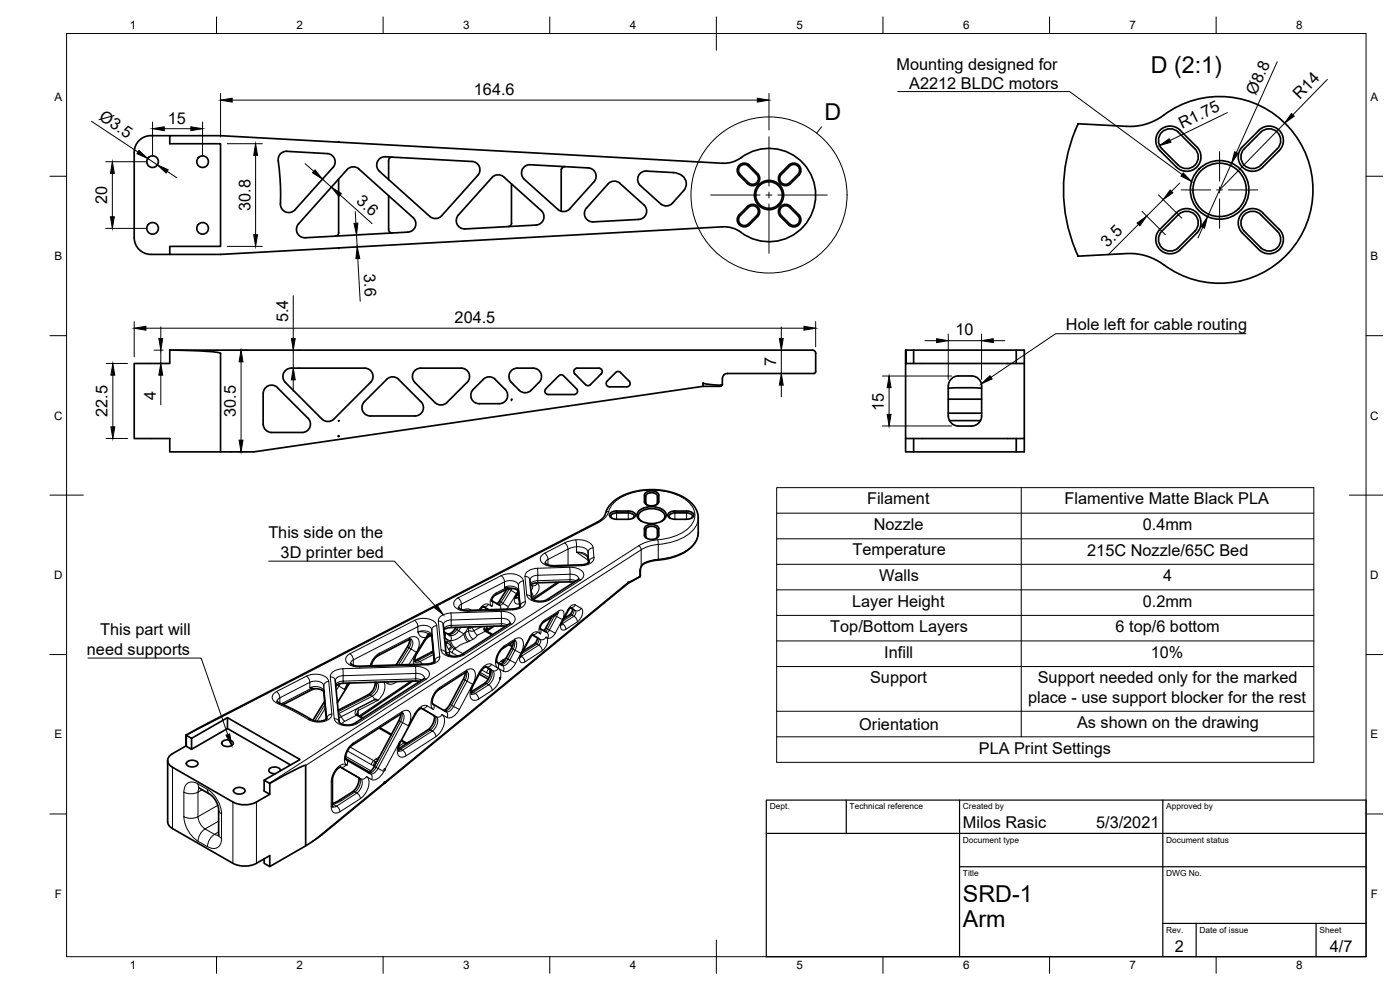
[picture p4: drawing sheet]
<svg xmlns="http://www.w3.org/2000/svg" width="420mm" height="297mm" viewBox="0 0 420 297" stroke-linecap="round" stroke-linejoin="round" font-family="sans-serif">
<!-- layer: Visible -->
<g fill="none" stroke="#000" stroke-width=".51">
<path d="M348.1 39.1a4.3 4.3 0 0 1 6.1 0l5 4.9a4.3 4.3 0 0 1 0 6.1 4.3 4.3 0 0 1-6.1 0l-5-4.9a4.3 4.3 0 0 1 0-6.1zM348.7 39.7a3.5 3.5 0 0 1 4.9 0l5 4.9a3.5 3.5 0 0 1 0 5 3.5 3.5 0 0 1-5 0l-4.9-5a3.5 3.5 0 0 1 0-4.9zM349.2 34.6a17 17 0 0 1-11.1 3.3l-14.5-.8-.7 1.6a46.8 46.8 0 0 0-.2 36.2M349.3 34.5a28 28 0 0 1 37.5 3.6 28 28 0 0 1 0 37.7 28 28 0 0 1-37.5 3.6M377.8 39.1a4.3 4.3 0 0 1 6.1 0 4.3 4.3 0 0 1 0 6.1l-4.9 4.9a4.3 4.3 0 0 1-6.1 0 4.3 4.3 0 0 1 0-6zM378.4 39.7a3.5 3.5 0 0 1 4.9 0 3.5 3.5 0 0 1 0 4.9l-4.9 5a3.5 3.5 0 0 1-5 0 3.5 3.5 0 0 1 0-5zM45.3 40.7h5.6M45.3 40.7a5 5 0 0 0-5 5v25.6a5 5 0 0 0 5 5M101.6 42.5h.1M101.6 53.7v16.1M107.7 50.7a2.51 2.51 0 0 0-3.5 .2l-14.6 16.3a2.5 2.5 0 0 0-.4 2.7 2.5 2.5 0 0 0 2.4 1.4l30.8-1.7a2.51 2.51 0 0 0 2.3-1.6 2.51 2.51 0 0 0-.7-2.7l-16.3-14.6M116.6 58.7v10.3l.3 .6 .8 .3"/>
<path d="M117.7 47.1l-.8 .3-.3 .6v5.9M151.2 53.1l11.2 10.1a2.51 2.51 0 0 1 .7 2.7 2.51 2.51 0 0 1-2.2 1.6l-21.3 1.2a2.51 2.51 0 0 1-2.4-1.4 2.51 2.51 0 0 1 .4-2.8M151.2 53.1a2.51 2.51 0 0 0-3.6 .2l-10 11.2M153.5 55.2v11.8M169.5 50l-.6 .2-.5 .7v12.5M176.5 50.4a2.5 2.5 0 0 1 2.2 1.5 2.5 2.5 0 0 1-.5 2.7l-7.2 8.1a2.52 2.52 0 0 1-3.6 .2l-10.1-9.1a2.51 2.51 0 0 1-.6-2.8 2.51 2.51 0 0 1 2.5-1.6l17.3 1M182.5 55.2l-6.5 7.2a2.51 2.51 0 0 0-.4 2.8 2.51 2.51 0 0 0 2.4 1.4l13.7-.8a2.51 2.51 0 0 0 2.2-1.6 2.51 2.51 0 0 0-.7-2.7M182.5 55.2a2.51 2.51 0 0 1 3.5-.2l7.2 6.5M222.4 47.3a14 14 0 0 1 18.9 2 14 14 0 0 1-.5 19 14 14 0 0 1-19 1l-2.7-1.1-2.2-.2-150.7 8.3h-20.9M222.4 47.3a8.5 8.5 0 0 1-5.5 1.7l-150.7-8.3h-15.3v2.4h15.3v30.8h-15.3v2.4M224.6 49.9l2.5 2.4M224.6 49.9a1.76 1.76 0 0 0-2.5 0 1.76 1.76 0 0 0 0 2.4l2.5 2.5a1.75 1.75 0 0 0 2.5 0 1.75 1.75 0 0 0 0-2.5"/>
<path d="M224.9 49.6l2.5 2.5M224.9 49.6a2.15 2.15 0 0 0-3 0 2.15 2.15 0 0 0-.1 3l2.5 2.5a2.15 2.15 0 0 0 3.1 0 2.15 2.15 0 0 0 0-3M236.7 49.6a2.15 2.15 0 0 1 3 0 2.15 2.15 0 0 1 0 3l-2.4 2.5a2.14 2.14 0 0 1-3.1 0 2.14 2.14 0 0 1 0-3zM237 49.9l-2.5 2.4M237 49.9a1.75 1.75 0 0 1 2.5 0 1.75 1.75 0 0 1 0 2.4l-2.5 2.5a1.75 1.75 0 0 1-2.5 0 1.75 1.75 0 0 1 0-2.5M84.2 61.2a2.5 2.5 0 0 0 1.5 2.4 2.5 2.5 0 0 0 2.8-.6l11.4-12.8a2.49 2.49 0 0 0 .5-2.6 2.49 2.49 0 0 0-2.2-1.5l-12.1-.7a2.51 2.51 0 0 0-2.6 2.8l.7 7.8v5.2M101.6 74.4h.1M101.6 69.8a1.01 1.01 0 0 1-.9 1M132.5 64.7a2.52 2.52 0 0 1-3.5 .2l-15.1-13.5a2.51 2.51 0 0 1-.7-2.8 2.51 2.51 0 0 1 2.5-1.6l26 1.5a2.49 2.49 0 0 1 2.2 1.5 2.49 2.49 0 0 1-.5 2.6l-10.9 12.2M153.5 67a1.01 1.01 0 0 1-.9 1M201.8 61a2.52 2.52 0 0 1-3.5 .2l-6.1-5.5a2.51 2.51 0 0 1-.6-2.8 2.51 2.51 0 0 1 2.4-1.6l8.1 .5a3.5 3.5 0 0 1 3.4 5l-3.7 4.2M221.9 64.4a2.15 2.15 0 0 0 0 3 2.15 2.15 0 0 0 3 0"/>
<path d="M222.1 64.7a1.75 1.75 0 0 0 0 2.5 1.75 1.75 0 0 0 2.5 0M224.3 62l-2.5 2.4M224.3 61.9a2.15 2.15 0 0 1 3.1 0 2.15 2.15 0 0 1 0 3.1M224.6 62.2l-2.5 2.5M224.6 62.2a1.75 1.75 0 0 1 2.5 0 1.75 1.75 0 0 1 0 2.5M227.1 64.7l-2.5 2.5M227.4 65l-2.5 2.5M234.5 64.7l2.5 2.5M237 62.2a1.75 1.75 0 0 0-2.5 0 1.75 1.75 0 0 0 0 2.5M237 62.2l2.5 2.5M237.3 62l2.4 2.4M237.3 61.9a2.15 2.15 0 0 0-3.1 0 2.15 2.15 0 0 0 0 3.1l2.5 2.5a2.16 2.16 0 0 0 3 0 2.16 2.16 0 0 0 0-3.1"/>
<path d="M239.5 64.7a1.75 1.75 0 0 1 0 2.5 1.75 1.75 0 0 1-2.5 0M322.7 74.9l.9 2 14.5-.8a17 17 0 0 1 11.1 3.3M348.7 69.4a3.5 3.5 0 0 0 0 4.9 3.5 3.5 0 0 0 4.9 0M353.1 63.8a4.3 4.3 0 0 1 6.1 0 4.3 4.3 0 0 1 0 6.1l-5 5a4.3 4.3 0 0 1-6.1 0 4.3 4.3 0 0 1 0-6.1zM353.6 64.4l-4.9 5M353.6 64.4a3.5 3.5 0 0 1 5 0 3.5 3.5 0 0 1 0 5M358.6 69.4l-5 4.9M372.9 63.8a4.3 4.3 0 0 1 6.1 0l4.9 5a4.3 4.3 0 0 1 0 6.1 4.3 4.3 0 0 1-6.1 0l-4.9-5a4.3 4.3 0 0 1 0-6.1zM373.4 69.4l5 4.9M378.4 64.4l4.9 5M378.4 64.4a3.5 3.5 0 0 0-5 0 3.5 3.5 0 0 0 0 5M383.3 69.4a3.5 3.5 0 0 1 0 4.9 3.5 3.5 0 0 1-4.9 0"/>
<path d="M50.9 105.1v4h-10.6v22.5h10.6v4h15.3M50.9 105.1h192.9M50.9 105l7.9 .2a22.6 22.6 0 0 1 7.4 .9v29.5h10l134.8-19.7M79.7 116.3a2.44 2.44 0 0 1 3.5 0l9.2 9.2a2.51 2.51 0 0 1 .6 2.7 2.51 2.51 0 0 1-2.3 1.6h-9.2a2.54 2.54 0 0 1-2.5-2.5v-9.2l.2-1zM85.6 111.2l.8-.6 1-.1h22a2.49 2.49 0 0 1 2.4 1.5 2.49 2.49 0 0 1-.6 2.7l-11 11a2.51 2.51 0 0 1-3.6 0l-11-11a2.51 2.51 0 0 1 0-3.5zM140.2 114.7l-6.1 6.1M140.2 114.7a2.51 2.51 0 0 0 .5-2.7 2.51 2.51 0 0 0-2.3-1.5h-12.1a2.51 2.51 0 0 0-2.3 1.5 2.51 2.51 0 0 0 .5 2.7l6.1 6.1a2.51 2.51 0 0 0 3.5 0M148.6 113.8l3 3a2.51 2.51 0 0 1 .6 2.8 2.51 2.51 0 0 1-2.4 1.5h-6M148.6 113.8a2.47 2.47 0 0 0-3.5 0l-3.1 3a2.51 2.51 0 0 0-.5 2.8 2.51 2.51 0 0 0 2.3 1.5M153.5 114.7l2.3 2.4a2.51 2.51 0 0 0 3.6 0l2.4-2.4a2.49 2.49 0 0 0 .5-2.7 2.49 2.49 0 0 0-2.3-1.5h-4.8a2.51 2.51 0 0 0-2.3 1.5 2.51 2.51 0 0 0 .6 2.7M153.6 119.8l-.1 .4M167.7 112.7a1 1 0 0 1 1.4 0l3.9 4a1.01 1.01 0 0 1 .3 1.1 1.01 1.01 0 0 1-1 .6h-7.8a1.01 1.01 0 0 1-.9-.6 1.01 1.01 0 0 1 .2-1.1z"/>
<path d="M175.8 115.4a1.01 1.01 0 0 0 1.4 0M179.7 110.5h-6.5a1.01 1.01 0 0 0-.9 .6 1.01 1.01 0 0 0 .2 1.1l3.2 3.2M179.7 110.5a1.01 1.01 0 0 1 1 .6 1.01 1.01 0 0 1-.3 1.1l-3.2 3.2M184.8 111.8l-2.6 2.5a1.01 1.01 0 0 0-.2 1.1 1.01 1.01 0 0 0 .9 .7h5.2a1.01 1.01 0 0 0 .9-.7 1.01 1.01 0 0 0-.2-1.1M184.8 111.7a1.01 1.01 0 0 1 1.4 0M186.2 111.8l2.6 2.5M216.2 115.6h.1M216.8 113.6v1.8l-.6 .2M216.8 115.3l-.2 .4-.4 .2h-5.2v-1a13.9 13.9 0 0 0 5.2 .7M217.3 112.5l-.5 1.1M218.3 112.1l-1.1 .4M218.3 112.1h.1"/>
<path d="M243.8 105a.97 .97 0 0 1 1 1.1v5.4a1.25 1.25 0 0 1-1.6 .6h-24.9M271.8 109.1h35.6v22.5h-35.6zM271.8 105.1v4M271.9 105.1h2.3v4M271.9 105.1v4M272 105h-.2M284.6 115.8v9a2.99 2.99 0 0 0 3 3h4M284.6 116.5h10M284.6 119.8h10M291.6 112.8h-4a2.99 2.99 0 0 0-3 3M291.6 112.8a2.99 2.99 0 0 1 3 3M294.6 115.8v9a2.99 2.99 0 0 1-3 3"/>
<path d="M305 105.1v4M307.4 105.1v4M307.4 105l-33.2 .1M101.6 130.9h.1M101.8 126.2l-.2 .2M109.4 120.5a2.51 2.51 0 0 0-.6 2.8 2.51 2.51 0 0 0 2.3 1.5h13.5a2.51 2.51 0 0 0 2.3-1.5 2.51 2.51 0 0 0-.5-2.8l-6.8-6.7a2.46 2.46 0 0 0-3.5 0l-6.8 6.7M271.8 131.6v4h2.4v-4M274.2 135.6h30.8M284.6 124h10M284.9 126.2h9.4M305 131.6v4h2.4v-4M185 153.3h3.6"/>
<path d="M185 155.8h3.6M185 153.3l-1 .2a1.07 1.07 0 0 0-1.1 1.1 1.07 1.07 0 0 0 1.1 1l1 .2M188.6 153.3l1 .2a1.07 1.07 0 0 1 1.1 1.1 1.07 1.07 0 0 1-1.1 1l-1 .2M189.9 155.5a.8 .8 0 0 0 .4-.9 .8 .8 0 0 0-.8-.6l-.9-.1-4.5 .1a.8 .8 0 0 0-.7 .6 .8 .8 0 0 0 .3 .9M191.9 153.1a6.3 6.3 0 0 1 7.7 .5 2.02 2.02 0 0 1-1.6 3.1 6.3 6.3 0 0 1-6.5-1.2 1.66 1.66 0 0 1 .4-2.4zM192.6 156.4a1.7 1.7 0 0 1-1-1.6 1.7 1.7 0 0 1 1.2-1.6 5.6 5.6 0 0 1 6.5 .9 1.6 1.6 0 0 1-.8 2.3M193.4 150.5v-2a2.48 2.48 0 0 1 3.7-.9l.6 .9v2M193.4 150.5a2.48 2.48 0 0 0 3.7 .9l.6-.9M193.7 158a2.94 2.94 0 0 1 3.9 .3l.1 2.3a2.48 2.48 0 0 1-3.7 .9l-.6-.9v-2zM196.9 151.5l.4-.6v-2.1a2.02 2.02 0 0 0-3.5 0v2.1l.4 .6M202.5 153.3h3.6M202.5 155.8h3.6"/>
<path d="M202.6 153.3l-1.1 .2a1.07 1.07 0 0 0-1.1 1.1 1.07 1.07 0 0 0 1.1 1l1.1 .2M206.1 153.9l-4.5 .1a.8 .8 0 0 0-.7 .6 .8 .8 0 0 0 .3 .9M206.1 153.3l1.1 .2a1.07 1.07 0 0 1 1 1.1 1.07 1.07 0 0 1-1 1l-1.1 .2M206.1 153.9l.9 .1a.8 .8 0 0 1 .8 .6 .8 .8 0 0 1-.4 .9M152.1 176.7l-2.3 3.9-.7 .5M155.6 177.3l-1.3-.7h-1.8l-4.1 2.1-.7 .8-.1 .8M155.6 177.3l.4 4.8M155.6 177.7l-.7 1.2-.1 .6M155.6 178l-.3 .2M159 174l.6 5.6M167.8 174.7l-7.8 5.2M172.3 174.7l-11.3 .2-1.8 .6"/>
<path d="M173.7 173.7l-9.8 6.4-1 .3h-1.4l-1.3-.3-.6-.5M176.3 167.2l.3 1.6M176.8 168.6l-.6 .5-1.3 .3-8.6 .3-1.6-.1-1.1-.7M192 173l-3.7 2.1-91.7 75.4-4.9 3.3v-24.1a40.8 40.8 0 0 0-9.1 4.4l-1.6 .9M192 173l.3-2.7 .8-1.1 2.3-.8 5.8-1 2.9-1 3.1-1.9 1.8-2.3 .5-2.1v-4.9l-.2-1.3-1.3-2.5-1.2-1.2-1.5-1-2.2-1-2.2-.7-4.7-.6-4.9 .4-4.5 1.4-1.9 1.1-1.5 1.4-1.3 1.7-.8 2-.6 .8-1.4 1-116.8 60.2-6.7 3.7M192 173h.1M192 173l-3.5 1.7-.1 .4M196.9 161.6l.4-.6v-2.1a2.02 2.02 0 0 0-3.5 0v2.1l.4 .6M122.9 191.9v.9l-.5 1-3.5 5.7M123.3 191.8l-.7 .2-9.5 4.9-1.1 1.4-.6 1.5M128.5 190.1l1.1 .6M129.6 190.7l-1.1 .4-1 1.1-2.7 4.3-.3 1.2 .2 .9"/>
<path d="M129.6 190.7l.7 7.9M130 195.2l-5.5 3M130.5 198.4l-.9 .6-1.2 .2-20.5 .7-1.6-.2-1.1-.7M133.2 189.6l1.8 1M136.8 188.2l-1.1 1.5-1.3 .6M141.1 188.1v.4M145.9 188.9l.2 .5M146.1 189.4l1.8 1M146.7 183l-1.6-1-1 1M147.6 180.2l2.2 1.3M148.2 187.9l-2.2 1.5M151.7 187.9l-1.2-.1-15.3 .5-2 .6"/>
<path d="M152.9 193.3l.9 .5M153.1 186.9l-14.6 9.5-2 .5-1.5-.1-1.1-.7-.9-8.7M154.1 192.5l-.4 1.6-1.9 3.6-.9 1.1-.8 .5M154.7 192.2l-3.8 2.3-1.3 1.7-.5 1.5v1l1.6 1M156.2 181.9l-.8 .5-1.4 .3-13.7 .4-1.8-.2-.9-.6M157.3 195.2l-.3 .1M159.8 190.5l1.7 1M159.9 190.4l-.7 .7-2.7 5-.2 1.2M161.3 191.4l-.2 .9-.6 .8-3.6 2.3M162.1 188.6l1.9 1.1M165.6 185.1l-1.9 3.6-.5 .5M167.4 183.9l-4.5 2.9-.6 .9-.2 1"/>
<path d="M171.2 182.3l.9 .6M171.3 182.3l-.7 .8-1.8 3.2-.2 1.2M171.9 182.7l-.7 1.6-2 1.3M68.3 215.3v3.3l-10.8 6.2M68.3 218.6l18.9 10.9M83.1 210.4l11 5.8 1.1 .2 1.4-.1 1-.3 .5-.4M85 211.4l9.1-4.7 2.1 .1 1 .7 .7 8.3M97.4 210.4l-3.5 5.7M104.9 204.9l-3.7 5.9M107.2 214.1l.1 .4 1.6 .9M112.4 209.9l1 .2M112.6 204.7l-.4 1.8-1.2 1.7-9.5 4.9"/>
<path d="M113.9 218.3l3.6 2.1M120.3 214.2l-.6 2-6.6 12.3M120.9 214l-15.3 9.7-1.4 1.8-.4 1.3v1.1l7.3 4.2M123.8 204.4l-15.7 10.6M126 204.4l-23.1 .6-1.3 .2-.8 .5M126.4 212.5l3.9 2.2v1.2l-.6 1.7-1.2 1.3-8.9 5.8M126.5 212.5l-.8 .4-.8 .9-4.7 8.9-.6 1.5 .1 1.1M127.4 203.5l-21 13.6-1.8 .4-1.9-.2-.9-.6-1.2-12.5M139.6 201.8l-.4 1.7-4.2 7.9-.8 1.1-1 .7M140.2 201.5l-8.6 5.5-1.3 1.5-.6 1.6 .1 1.1 4 2.3M143.8 202.2l2.7 1.6M145.8 200.1l1.5 .9v1l-.7 1.7-1.2 1.4-4 2.5"/>
<path d="M145.8 200l-.6 .4-.8 .8-2.4 4.4-.6 1.7 .1 1M150.1 203.4v.3v-.3M50.3 228.2v18.4l.3 .9 1.2 1.1 18.1 10.4a7.8 7.8 0 0 0 7.1 0l4-2.3v3.3l10.7-6.2M55.8 223.8l-4 2.3a2.16 2.16 0 0 0-1.5 2.1 2.16 2.16 0 0 0 1.5 2l18.1 10.4a7.8 7.8 0 0 0 7.1 0l4-2.3v-3.2M55.8 220.6l.1 3.3v-3.3M55.8 220.6h.1M55.9 220.6l1.6 .9M56.3 228.5a2.13 2.13 0 0 1 3.1 .6 2.02 2.02 0 0 1-3.5 0zM57.5 221.5v3.3l-1.6-.9M57.5 221.5l10.8-6.2 21.7 12.6-10.7 6.2 1.5 .9M59.6 236.4l3.8 2.2 1.2 1.3 .6 1.1 .4 1.9v7.9M66.9 222.4a2.13 2.13 0 0 1 3.1 .6 2.02 2.02 0 0 1-3.5 0z"/>
<path d="M70.4 236.7a2.13 2.13 0 0 1 3.2 .6 2.02 2.02 0 0 1-3.5 0zM79.3 234.1v3.2l1.7 1M80.8 235l.2 .1M84.1 231.3a1.95 1.95 0 0 0-2.9-.9 .88 .88 0 0 0-.5 1.1 .88 .88 0 0 0 1.1 .6h.8M102.2 230.2l5.4 3.1 .1 1.1-.5 1.6-1.1 1.3-4.6 3.1-1.7 .7M102.2 230.2l-.8 .4-.7 .8-.9 2.1 .1 8.6M103.7 227.6l7.1 4.1M112.6 229.4l-.8 1.4-1.3 1M115.4 234.7l.1 .1M115.4 230.9v.1M120.5 222.1l1.4 .8 .7-.2M79.3 257.7v1.3l1.7 1"/>
<circle cx="45.8" cy="48.5" r="1.75"/>
<circle cx="60.8" cy="48.5" r="1.75"/>
<circle cx="230.8" cy="58.5" r="4.4"/>
<circle cx="230.8" cy="58.5" r="4"/>
<circle cx="366" cy="57" r="8"/>
<circle cx="366" cy="57" r="8.8"/>
<circle cx="45.8" cy="68.5" r="1.75"/>
<circle cx="60.8" cy="68.5" r="1.75"/>
</g>
<g fill="#000" stroke="#000" stroke-width=".3">
<circle cx="101.6" cy="130.9" r=".24"/>
<circle cx="135" cy="190.6" r=".24"/>
<circle cx="145.9" cy="189.3" r=".24"/>
<circle cx="115.4" cy="230.9" r=".24"/>
<circle cx="115.5" cy="234.8" r=".24"/>
</g>
<!-- layer: Visible Narrow -->
<g fill="none" stroke="#000" stroke-width=".3">
<path d="M179.2 156.7l.4 .1M179.6 156.8l-123.7 63.8M182.7 153.5a9 9 0 0 1 6.4-5.4 19.8 19.8 0 0 1 17 2.1 5.1 5.1 0 0 1-.1 8.8l-1.9 1.2-2.4 1-4.3 .8M182.7 153.5l-.8 1.6-2.3 1.7M182.7 153.5l-.6 .1-.4 .5M185 153.3v2.5M188.6 153.3v2.5M193.4 148.5l.4 .4M193.4 150.5l.4 .4M193.4 158.6l.4 .3M197.7 148.5l-.4 .4M197.7 150.5l-.4 .4"/>
<path d="M197.7 158.6l-.4 .3M202.5 153.3v2.5M206.1 153.3v2.5M209.5 155.4a7.5 7.5 0 0 1-5 6.2l-3.9 1.3-3.1 .5M209.5 159.8a7.5 7.5 0 0 1-5 6.2l-3.9 1.3-3.1 .5M137.5 179.4a1.45 1.45 0 0 1 .9 1.2 1.45 1.45 0 0 1-.7 1.4l-.1 .3M137.5 179.4a1.81 1.81 0 0 0-1.4 1.9 1.81 1.81 0 0 0 1.6 1.6l2.7 .5M148.9 177.9l2.8-1.4-.3-.3v-1.6l-12.9 6.7v1.6M148.9 177.9a3.1 3.1 0 0 0-1.5 3.8l.2 .2 .3-.7-.3-1M148.9 177.9l-.3 .7M150.4 172.7l-12.9 6.7M150.4 172.7l.6 .6 .4 1.3a3 3 0 0 1 4.2 1"/>
<path d="M150.4 172.7a5.4 5.4 0 0 1 6.6 1.2l.1 .4M151.9 176.2h-.5a3 3 0 0 1 4.2 1M151.9 176.2l.4 .1M151.9 176.2l-.2 .3 .8 .1M152.3 176.3l.5 .2M152.3 176.3l-.7 .7M153 176.5l-.2 .3-.3-.2M153.4 177.1l-.6-.3-2.4 3.9 .5 .3M153.4 177.1l-2.5 3.9M153.4 177.1l1.6 1M153.6 176.5l-.2 .6M154.8 179.4l.4-.1 .7 .8"/>
<path d="M154.9 178.4l-2.3 3.6M154.9 178.3a1.78 1.78 0 0 0 .3 2.9l.8-.1M154.9 178.4l.2 .1M155.4 177.1l-.4 1M155.5 177.3l-.5 .8M155.6 177.2l.4 4.8M155.6 175.6l.6 6.3M155.6 175.6v1.6M155.6 177.2v.1M155.7 178.4l-.8 .4M155.7 179l-.5 .3-.4-.2M157.1 174.3l.6 6.3"/>
<path d="M157.1 174.3a1.46 1.46 0 0 0-1.5 1.3M157.5 172.9l.6 5.6M158.1 178.5h.4a1.25 1.25 0 0 1 1.1 1.1M158.1 178.5a3.9 3.9 0 0 0 4.7 2.1l2.3-.7M159.2 175.5v.6M159.3 175.5l.3 .2M159.4 177.6l.6 1.5M161 174.9l.3 .2-.3 .3a1.16 1.16 0 0 1-1.4 .3l.3 .6-.6 .9M161.3 175.1a2.42 2.42 0 0 1-.6 3.5l-1.2 .7M161.3 170.5l.1 2.1M161.4 172.6l9.7-.3v1.6M161.4 172.6v1.6"/>
<path d="M161.4 174.2v.7M161.4 174.2l-1.1 .2-1.1 .8M161.4 172.6l-1.2 .2a1.53 1.53 0 0 0-1.2 1.2 1.32 1.32 0 0 0-1.4-1.1M163.6 168.9l.1-.3a1.45 1.45 0 0 0 .7-1.4 1.45 1.45 0 0 0-.9-1.2 1.81 1.81 0 0 0-1.4 1.9 1.81 1.81 0 0 0 1.6 1.6l2.6 .5M164.2 179.9h.9M164.4 169.4v-1.5l6.1-3.2v4.9M166.3 169.7v.3M167.2 174.7l-7.5 5M169.5 162.9l-6.1 3.1M169.5 162.9l.6 .6 .4 1.2 2.5-.7M171 170.2l-9.7 .3a3.3 3.3 0 0 0-3.7 2.4M171 170.2l.1 2.1a2.42 2.42 0 0 1 2.6 1.4"/>
<path d="M171 170.2a3.9 3.9 0 0 1 4.2 2.2 1.84 1.84 0 0 1-1 1.6M171.1 173.9l-9.7 .3M171.1 173.9l-.1 .6M171.1 173.9l1.8 .4M172.8 162l-1.8 .3-1.5 .6M172.8 162l.2 2M172.8 162a5.1 5.1 0 0 1 5.1 2l.1 .4M173 164l.1 1.7a2.96 2.96 0 0 1 3.4 1.6v.1M173.1 164a3 3 0 0 1 3.4 1.7 1.4 1.4 0 0 1 1.5-1.3l.3 2.9M173.4 174h.8M174.2 174l-9.2 5.9M174.5 169.5v.2"/>
<path d="M174.5 169.7l-8.2 .3M176.3 167.2l-1.5-1.1-1.8-.4 3.6 2.5M176.8 168.6h.1M176.8 168.6l-.3-2.9 .1 3.1M178.3 167.3a3.3 3.3 0 0 1-3.8 2.4M178.3 167.3a1.46 1.46 0 0 0-1.5 1.3M188.5 174.7l-94.7 77.7M191.7 163.8l-110.9 71.2M192 171.4v1.6M192.2 171.1l-.2 .2M192.4 169.8v-4.8l-100.7 64.7M192.4 169.9h.1"/>
<path d="M192.4 169.8l-.4 1.5M193.4 168.8l-1 1M193.4 160.6l.4 .4M193.4 168.8l-.1 .3M193.4 168.8h.1M197.4 162a12.8 12.8 0 0 0-5.7 1.7l.5 .5 .2 .7a11.3 11.3 0 0 1 5.2-1.5M197.4 162l.2 1.4M197.5 163.4v4.4M197.6 167.8l-1.9 .3-2.3 .7M197.6 167.8l-.1 .2M197.7 160.6l-.4 .4M105 196.1a1.45 1.45 0 0 1 1 1.3 1.45 1.45 0 0 1-.7 1.3l-.1 .3"/>
<path d="M105 196.1a1.81 1.81 0 0 0-1.3 1.9 1.81 1.81 0 0 0 1.6 1.7l1.9 .4h.7v-.2M113.9 196l-1.1 .8-.9 1-.8 2M113.9 196l-.3 .6M122.3 194l.5 .4M122.8 194.4l.5 .3-2.9 4.8M122.8 194.4l-3.2 5.1M122.9 191.3l-.3 .7M123.1 191.8l.2 1.2-.5 1.4M123.4 191.8a2.11 2.11 0 0 1-.1 2.9l1.7 1M124.4 186.1l-19.4 10M124.4 186.1l.6 .6 .4 1.3a3 3 0 0 1 4.2 1M124.4 186.1a5.4 5.4 0 0 1 6.6 1.2l.1 .4"/>
<path d="M124.7 200l-21.8 .6M124.7 200a3.9 3.9 0 0 1 4.2 2.1 1.84 1.84 0 0 1-1 1.7M124.7 200l.1 2a2.41 2.41 0 0 1 2.6 1.4M124.8 198.1l.6 .1-.9 .2M124.9 195.9l-2.2 3.5M125 195.7a3.5 3.5 0 0 0 0-4.5 2.14 2.14 0 0 0-2.1 .1l-9 4.7M125.2 196l-.3-.1-.6 1.2-.3 1.2 .1 1.1M125.4 189.6v-1.6l-19.4 10v1.6M125.4 189.6a3 3 0 0 1 4.2 1v.1M126 198.5l-.7 .2-.6-.1M126 198.5l.7 .8M127.1 192.2l.3 .2"/>
<path d="M127.1 192.2l-2.1 3.5M128.2 199.5l-20.3 .7M128.3 190.9l.3-.8-1.4 2.1M128.7 190.2l-1.3-.5-1.3-.2a.45 .45 0 0 0-.6 .2 .45 .45 0 0 0 .2 .6l.6 .7 .9 .3 .8-.2 1.2-.7M129.3 195.7l.7 .1M129.6 189l.7 9.6M129.6 189l.9 9.4M130 195.8l-4.6 2.4 .6 .3M130 195.8l.1 .1M130.1 195.8h-.1M130.1 196.4l-4.1 2.1M130.3 198.5l-1.1 .6"/>
<path d="M130.5 198.4h.1M131.1 187.7l.9 9.4M131.1 187.7a1.46 1.46 0 0 0-1.5 1.3M131.6 186.4l.8 8.6M132 197.1a3.3 3.3 0 0 1-3.8 2.4l-.1-.3M132 197.1a1.46 1.46 0 0 0-1.5 1.3M133.3 189.6a1.29 1.29 0 0 1 .1 1.8M133.4 191.4h.1M133.5 191.4l1.4 .8-.6 .4M133.5 191.4l-.1 .1M133.5 191.4l.8 1.2M133.8 195.8l1.1 .1"/>
<path d="M133.8 193.1l1.1 2.1M133.8 193.1h.1M133.9 196.1a1.34 1.34 0 0 0-1.5-1.1 3.9 3.9 0 0 0 4.6 2.2l2.3-.8M134 196.3l.9 .1M134.3 192.6h-.6v2M134.3 192.6h.1M134.3 192.8l-.6-.2 .1 .5M134.3 192.8l1.2 1.2M134.3 192.8l-.4 .3M134.4 192.8l-.1-.2v.2l-.4 .3M134.9 195.2l.8 .7M134.9 195.2v1.2"/>
<path d="M134.9 196.4v.3M134.9 196.4l.8 .5M135.3 192.2l.5 1.3 1 1M135.3 192.2h-.4l.1 .4 .5 1.3M135.3 183.9a3.3 3.3 0 0 0-3.7 2.4M135.3 183.9l.1 2.1-1.2 .2a1.51 1.51 0 0 0-1.2 1.2 1.29 1.29 0 0 0-1.4-1M135.4 186l15.1-.5v1.7l-15.1 .4zM135.4 187.6l-1.2 .2-1.1 .8M135.4 187.6v.7M135.5 194l.9 .7M135.5 193.9l-.9 .9M135.7 195.9l1.7 .9"/>
<path d="M135.8 194.2l-.9 1M136.4 194.7l2.5 1.4M136.4 194.7l-.5 .5-.2 .7M136.6 188.6l.5 .3M136.8 194.5l-.4 .2M137.1 188.9l-.4 .5a2.19 2.19 0 0 1-2.3 .9M137.6 188.2l-.5 .7 .6 .4M137.7 189.2l1.5 1M137.7 189.2l-.4 .6a2.12 2.12 0 0 1-2.3 .8l.4 .5-.1 1.1M138.3 188.2l-.6 1.1M138.5 196.4h.9M139 183h.1"/>
<path d="M139 183a2.03 2.03 0 0 1 2.4 .1M139.2 190.2l-2 1.5-1.9 .5M139.2 190.2l.4 1.3 .8 1.1M139.6 189.8l-.4 .4M140.3 183.1v.3M140.4 192.6l-2.2 .8-1.4 1.1M140.6 189.3l-1 .6M140.6 189.3l.4 1.4 1 1.1M140.7 188.1l-1.1 1.8M140.8 188.1l-.2 1.2M140.9 192.3l-.5 .3M141.1 188.1l.4 .2"/>
<path d="M141.5 188.3l-.4 .1M141.5 188.3l.7 .9M141.9 188.1l-.4 .2M142.2 189.2l-.4 .2-1.2-.1M142.2 189.2l1.1 1.4M144 182.6l-.2 .4M144.1 182.6l.2 .2M144.7 188l-2.5 1.2M145.2 188.6l.7 .4M145.2 188.9l.7 .3M145.2 188.6v.3M145.2 188.9l.3 .5 2.1 1.2"/>
<path d="M145.5 188l-.3 .6M146.1 189.4h-.5l-2.4 1.3-.9 .9-1.4 .7-.9-1-.4-1.5M146.2 188.9l-.2 .4h-.6M146.2 188.8l-.3 .3M146.2 188.5l-.3 .4M146.2 187.9l-.3 1M146.2 187.9h.1M146.2 187.9v.7M146.2 188.6v.3M146.6 181.3l1 .6M146.6 181.3a2.19 2.19 0 0 0-2.6 1.3M146.6 181.3l-.8 .7h-.7"/>
<path d="M146.7 183l-1.6-1 1.6 1M147.5 199.3l2 1.2M147.5 199.3a2.83 2.83 0 0 0-3.2 1.6l-.5 .8M147.5 199.3a1.36 1.36 0 0 1-1.7 .7M147.6 187.9l-1.4 1M149.2 198.7a1.28 1.28 0 0 1 .3 1.8M149.9 180.4l.5 .3-.5 .5h-.6M150.4 198.4l-.8 .6M150.4 183.4l-15.1 .5M150.5 187.2l-.1 .6M150.5 187.1l1.8 .4M150.8 198.1l.6 .1"/>
<path d="M150.8 198.1l-.4 .3 .8 .1M150.9 181l1.7 1-.6 .8M151 181l-.6 .5h-.6a1.12 1.12 0 0 1 .5 1.3M151.3 193.8a6 6 0 0 0-2.4 6l.6 .7M151.3 193.8l-.3 .7M151.8 197.4l.6 .4M152 197.3l-1.2 .8M152.4 197.7l.6 .4M152.4 197.7l-.7 1.1a1.45 1.45 0 0 1-1.5 .5M152.6 193.5l1.1 .6M152.8 187.3h.8M153 198.1l1.7 .9"/>
<path d="M153 198.1l-.7 1a1.37 1.37 0 0 1-1.6 .5 1.27 1.27 0 0 1 .4 1.8M153.1 186.9a2.32 2.32 0 0 0-2.6-1.4l-.1-2.1a3.9 3.9 0 0 1 4.2 2.2 1.84 1.84 0 0 1-1 1.7M153.6 187.3l-14.3 9.1M153.8 182.7l.1 .3M153.9 183l-13.6 .4M154.4 192.3l.1 .9-.2 1-.3 .6-.5-.3M154.5 191.8l-3.2 2M154.5 191.8a1.54 1.54 0 0 1 1.8-.3 1.54 1.54 0 0 1 .8 1.6l-.3 1.7-.5 1.2M154.5 191.8l-.3 .6M154.6 195.1l-.6-.3-1.6 2.9M154.6 195.1l-1.6 3M154.6 195.1l1.7 1"/>
<path d="M154.6 192.2a2.43 2.43 0 0 1 0 2.9M156.3 196.1a11.9 11.9 0 0 1-3.1 4.8 1.95 1.95 0 0 1-2.1 .5M156.4 196l.2 .1M156.5 196.9l-.2 .1M156.5 196.9l.8 .9 .2 .8M157.2 195.2l-.2 .1M157.7 180.5a3.3 3.3 0 0 1-3.8 2.5M157.7 180.6a1.4 1.4 0 0 0-1.5 1.3M159 191.1l-2.6 4.9M159 191.1l.2 .1M159.8 190.5l2.3 1.3zM160.4 193.2h.7"/>
<path d="M161.2 189.7l1 .5M161.2 189.6a2.05 2.05 0 0 0-2.2 1.5M161.3 189.6l-.5 .6-1 .2M161.6 191.5l.1 .8-.6 .9M161.7 193.6l-.6-.4-4.6 3M161.7 193.6l-5.2 3.3-.2-.1M161.7 193.6l.8 .9 .2 .7M162.1 188.6l.3 .6-.2 1M162.1 191.8l.1 .8-.5 1M162.7 195.2l-5.2 3.4a.98 .98 0 0 1-1.2 .1 .98 .98 0 0 1-.4-1.2l.5-1.5M163 186.7l.3-.6a3.5 3.5 0 0 0-1.3 3.9l.2 .2M163.8 188.5l.5 .2"/>
<path d="M163.9 191.2l.5 .3M163.9 191.2a1.32 1.32 0 0 1-1.8 .6M163.9 191.2a2.75 2.75 0 0 1-.8 3.7l-.4 .3M164 189.7a1.27 1.27 0 0 1 .4 1.8M164.3 188.7l-.4 .6-.4 .1M164.3 188.7l2.2-4 .5 .3-2.1 4.1M164.3 188.7l.6 .4M164.9 189.1l-.4 .5-.5 .1M164.9 189.1l1.7 .9M166.6 184.5l-.2 .1M166.6 190l-.7 1a1.36 1.36 0 0 1-1.5 .4M167.2 184.1l-.1 .9 1.7 .9"/>
<path d="M167.7 183.3l-4.4 2.8M167.7 183.3a.98 .98 0 0 1 1.2-.1 .98 .98 0 0 1 .4 1.2l-.5 1.5M167.7 183.3l-.3 .7M168.6 187l.2 .1M168.7 186.2l-2.1 3.8M168.7 186.2l.2 .1M168.7 186.2l-.5 1.5a.99 .99 0 0 0 .4 1.2 .99 .99 0 0 0 1.2-.1M168.8 187.1l-.2 .1M168.8 187.1l.8 .9 .2 .8M170.4 183l.2 .1M170.9 184.5l.8 .1M171.2 182.3l1.5 .9z"/>
<path d="M171.3 182.3l.9-.3 .5-.5 1.7 1M171.7 184.6l-2.9 1.8M171.7 184.6l.5 .3M172.1 182.8l.1 .8-.5 1M172.2 184.9l-3.4 2.2M172.2 184.9l.9 .9 .2 .8M172.7 183.2a1.32 1.32 0 0 0 1.7-.7 2.75 2.75 0 0 1-.7 3.8l-3.9 2.5M172.7 183.2l.1 .8-.6 .9M172.7 181.5a2.05 2.05 0 0 0-2.3 1.5l-1.6 2.9M83 207.5l.6 .6 .4 1.3M83 207.5a1.81 1.81 0 0 0-1.3 1.9 1.81 1.81 0 0 0 1.6 1.6M83.8 210.9l-.6 .2 4.9 2.3 4.6 2.6"/>
<path d="M84 209.4l-.6 .4-.2 .6M84.9 211l-.1 .3M92 202.9l-9 4.6M92 202.9l.6 .6 .4 1.2a3 3 0 0 1 4.2 1M92 202.9a5.4 5.4 0 0 1 6.5 1.1l.2 .4M93.3 206.6l.2 .1M93.3 206.6l-8.8 4.6M93.5 206.7h.5M93.5 206.7l-.3 .5M93.5 206.4h-.5l.3 .2M93.5 206.4l.3 .1M93.5 206.4l-.2 .2"/>
<path d="M93.8 206.5l.6 .1M93.8 206.5l-.3 .2M97.2 205.7l.8 10.1M97.2 205.7l.9 9.8M97.2 207.4a1.85 1.85 0 0 0-2.1-1.4h-1.1l-1 .4v-1.7l-9 4.7v1.6M97.5 211.4l-3 4.9M97.6 212.5l-2.4 3.9M97.9 215.6l-.1 .3M98.1 215.5v.1M98.7 204.5l.9 9.8M98.7 204.5a1.46 1.46 0 0 0-1.5 1.2M99.2 203.1a3.3 3.3 0 0 1 3.7-2.5l.1 2.1-1.2 .2a1.51 1.51 0 0 0-1.2 1.3 1.33 1.33 0 0 0-1.5-1.1l1.2 12.5"/>
<path d="M99.6 214.2a3.3 3.3 0 0 1-3.8 2.5l-2-.3-1.1-.5h.8M99.6 214.3a1.46 1.46 0 0 0-1.5 1.2M100.3 215.6l.5 .1a1.25 1.25 0 0 1 1 1M100.3 215.6a3.9 3.9 0 0 0 4.7 2.2l2.3-.8M101.1 205.5h.1M101.2 205.5l-.4 .6M101.2 205.5l.5 .4M101.3 205.4l-.1 .1M101.6 214v.1M101.6 214.1h.1M101.7 214.1l.7 .9M101.7 205.9l-.8 1.3"/>
<path d="M101.7 205.8l1.7 1M102.1 205.1l-.4 .7M102.4 215.1l-.7 .3M102.4 215l1.1 1.4M102.9 205l.1-.6h-.6l-1 .4-.7 .6M103 202.7l21.8-.6v1.6l-21.8 .7zM104.1 205l-.7 1.8M104.5 205l-1.1 1.9M106.5 217h.8M106.8 214.5l.2 .1M107 214.6l-3.7 1.9-.8 .7M107 214.6l1.7 1"/>
<path d="M107.4 212.6l.1 .6M107.5 214.6h-.5M107.5 213.2l-.3 .9M107.5 213.2v1.4M110.5 208.5l.6 .1M111.1 208.6l.6 .3-10.1 5.2M111.1 208.6l-9.6 4.9M111.7 208.9l.7 1M112.4 209.9l-10 5.2M112.6 209.9l-5.5 2.9-.4 .5-.1 .8 .2 .4h.5M112.8 204.7a3.1 3.1 0 0 1-1.7 3.9M112.9 204.7l.1 .1"/>
<path d="M113.7 218.5l3.6 2.1M114.2 204.7l-.6 .2-.6-.1a2.43 2.43 0 0 1-.6 3.6l-.7 .5M115.2 204.6a4.8 4.8 0 0 1-1.8 5.6l-5.9 3M115.4 204.6l.9 .5M116.6 204.6l-.3 .5M119.2 204.5l-1.6 .8-1.3-.2M119.7 216.2l.5 .3M120.6 214l.1 .9-.5 1.6M120.7 213.5l-14.7 9.5a6 6 0 0 0-2.4 5.9l.5 .7M120.7 213.5a1.54 1.54 0 0 1 1.8-.3 1.54 1.54 0 0 1 .8 1.7l-.2 1.7-.6 1.2M120.7 213.5l-.3 .7M120.8 216.8l-.6-.3-7.3 13.7"/>
<path d="M120.8 216.8l-7.4 13.8M120.8 216.8l1.8 1M120.9 213.9a2.43 2.43 0 0 1-.1 2.9M123.3 204.4l-15.5 10.4M124.5 214.2l-2 3.6M124.5 214.2l.2 .1M126.4 212.5l4.5 2.6zM126.6 204.1l-1.8-.4v.6M127.1 203.8h.8M127.9 203.8l-20.6 13.3M128.2 211.8a1.36 1.36 0 0 1-1.7 .7M128.2 211.8l1.9 1.1"/>
<path d="M128.2 211.8a2.83 2.83 0 0 0-3.2 1.6l-.5 .8M128.5 219h.7M129.2 219l-9 5.8M129.2 219l.6 .3-9 5.8M129.8 211.2a1.28 1.28 0 0 1 .3 1.7M130.4 214.7a2.84 2.84 0 0 1-.6 3.7l-.6 .6M130.9 215.1a2.84 2.84 0 0 1-.5 3.7l-.6 .5 .8 .9 .2 .8-9 5.8M130.9 215.1a1.31 1.31 0 0 0 1.8-.7 3.5 3.5 0 0 1 .1 4.3l-1.1 1.6-.9 .7M131.7 206.9l.2-.6a6 6 0 0 0-2.4 5.9l.6 .7M132.7 214.4l1.5 .9M135 211.4l.5 .2M135.5 211.6l-.7 1a1.45 1.45 0 0 1-1.5 .6"/>
<path d="M136.1 211.9l1.7 1a4 4 0 0 1-3.2 2.5l-.4-.1M136.1 211.9l-.7 1.1a1.32 1.32 0 0 1-1.6 .5 1.27 1.27 0 0 1 .4 1.7M139.1 203.8l.5 .2M140 201.6l.1 .9-.5 1.6M140.1 201.1l-8.2 5.2M140.1 201.1l-.3 .6M140.1 201.1a1.54 1.54 0 0 1 1.8-.3 1.54 1.54 0 0 1 .8 1.6l-.3 1.7-.5 1.2M140.1 204.4l-.5-.3-4.1 7.5 .6 .3M140.1 204.4l-4 7.5M140.1 204.4l1.8 .9M140.2 201.5a2.43 2.43 0 0 1 0 2.9M141.4 207.6l.6 .1"/>
<path d="M141.8 205.5l-4 7.4M141.8 205.5a4.2 4.2 0 0 0-.3 4.2 1.52 1.52 0 0 0 2.1 .1l-.1-.8-.9-.9M141.8 205.5l.2 .1M142 207.8l.6 .3M142 207.7l-.6 .3M142.6 208.1l-.6 .2h-.5M143.8 201.7l-1.9 3.6M143.8 201.7l.2 .1M144.1 201.7l2.7 1.6M144.6 201l2 1.1 .5-.1M145.3 205.1h.8M145.8 200.1l1 .6"/>
<path d="M145.8 200.1l2 1.1M146.1 205.1l.6 .4-4.1 2.6M146.1 205.1l-4.1 2.7M146.8 200.7l.4 .1M146.8 200.7l-.5 .5-.2 .7M146.9 202.8v.4M146.9 202.8l.1 .1M147.2 200.9l-.3 .6v1.3M147.2 200.9a2.84 2.84 0 0 1-.5 3.7l-.6 .5M147.3 201.7l-.2 .3M147.3 201.1l-.2 .9M147.7 207.1l-4.1 2.6"/>
<path d="M147.8 201.2a2.84 2.84 0 0 1-.5 3.7l-.6 .6 .6 .5 .4 1.1M149.5 200.5l1.5 .9M149.6 200.5l.6 1.1v1.7M149.6 200.5a1.32 1.32 0 0 1-1.8 .7M150.1 203.7l-.8 1.7-1.6 1.7M51.8 230.2v18.4M55.2 237.7v7.4M59.4 235.2l2.9 1.6M59.4 237.7v7.4M59.4 235.2a2.58 2.58 0 0 0-3-.3 2.58 2.58 0 0 0-1.2 2.8l1.8 .5 1.3-.1 1.1-.4M59.4 235.2l.2 .9 .4 .5M59.8 236.5l-.4 1.2"/>
<path d="M60.7 237l-1.3 .7M62.3 236.8a9.4 9.4 0 0 1 4.2 7.4M62.3 236.8l.1 .9 .5 .5M99.4 234.6v7.5M102.2 230.2l6 3.5-.5-.3a2.84 2.84 0 0 1-.5 3.6l-.7 .6M103.7 226.9l7.6 4.4M103.8 227.9a1.28 1.28 0 0 1 .3 1.7M103.9 229.4a3.2 3.2 0 0 0-3.6 2.2l-.7 1.8-.2 1.1 .4-.5M103.9 229.4a1.36 1.36 0 0 1-1.7 .7M103.9 229.5l.2 .1M104.3 225.3l7.9 4.4M105.1 224.1l7.1 4.1"/>
<path d="M105.8 237.6h.7M106 223l-.3 .6M106.5 237.6l.6 .4-6.1 3.9-1-.6M106.5 237.6l-3.9 2.6M108.2 239.6l-.5-1.1-.6-.6a3.7 3.7 0 0 0 1.4-4l-.2-.2a1.31 1.31 0 0 0 1.7-.7 3.5 3.5 0 0 1 .1 4.3l-1.5 2-6.6 4.3M110 233l1.5 .9M112.2 228.2l.4 .3M112.2 228.2l-.5 .5-.2 .7M112.2 229.7v.5M112.2 229.8l.2 .1M112.3 230l.6 .2M112.5 229.5v.1"/>
<path d="M112.6 228.4l-.4 .6v.7M112.6 228.5l.3 .1v.4l-.7 .7M112.7 227.8l.7 .2M112.7 227.8l-.5 .4M112.9 230.2l.5 .4M112.9 230.2l-.7 1a1.45 1.45 0 0 1-1.6 .6M112.9 229l-.3 .4M112.9 228.6l-.4 .9M113.2 228.5l-.3 .5M113.4 230.6l1.8 .9M113.4 230.6l-.7 1a1.38 1.38 0 0 1-1.5 .5 1.26 1.26 0 0 1 .3 1.8M113.9 227.1l-1.2 .7"/>
<path d="M115.2 231.5a4 4 0 0 1-3.2 2.5l-.5-.1M115.4 231l-.2 .5M119.6 224.7l.6 .1M120 222.5l-4.5 8.4M120 222.5a4.2 4.2 0 0 0-.3 4.3 1.52 1.52 0 0 0 2.1 0M120 222.5l.2 .2M120.2 224.8l.6 .3M120.2 224.8l-.6 .2M120.4 222.3l.9 .6M120.8 225.1l.8 .9 .2 .8M120.8 225.1l-.6 .3-.5-.1M121.3 222.9l-1.6 1"/>
<path d="M121.3 222.9h.1M121.8 222.8l-.5 .1M121.9 222.9h-.5M122.6 222.7l-1.2 .2M59.4 252.4l2.9 1.6M59.4 245l-1.1 .4-1.3 .1-1.8-.5a9.4 9.4 0 0 0 4.2 7.4M59.4 245l.2 1.2 .6 1.2 1.3 1.3M61.5 248.7l2.9 1.6M61.5 248.7l-1.3 1.3-.6 1.2-.2 1.2M64.4 250.3l1.2 .3M64.4 250.3l-1.3 1.3-.6 1.2-.2 1.2M65.4 241.6l-6 3.5"/>
<path d="M65.6 250.3l.2 .7 .7 .6M65.6 243l.2 .6 .7 .6M65.6 249.6l-1.2 .7M65.6 246.4l-4.1 2.3M66.5 244.2v7.4M66.5 251.6a2.58 2.58 0 0 1-1.2 2.7 2.58 2.58 0 0 1-3-.3M69.9 240.6v18.4M77 240.6v18.4M99.4 242a1.57 1.57 0 0 0 .7 1.8 1.57 1.57 0 0 0 1.9-.2M99.8 241.1l.2 .2M99.8 241.5l-.4 .6M99.9 242.1l.2 .1a1.3 1.3 0 0 1 1.4 0 1.3 1.3 0 0 1 .5 1.4"/>
<path d="M100 241.3l-.2 .1M101.8 240.1l.8 .1M102.6 240.2l-2.6 1.1"/>
</g>
<g fill="#000" stroke="#000" stroke-width=".3">
<circle cx="192" cy="173" r=".11"/>
<circle cx="133.4" cy="191.3" r=".11"/>
</g>
<!-- layer: Border -->
<g fill="none" stroke="#000" stroke-width=".3">
<path d="M20 10.1h390v276.9h-390zM65 5.1v5M115 5.1v5M165 5.1v5M215 5.1v10M265 5.1v5M315 5.1v5M365 5.1v5M15 52.9h5M410 52.9h5M15 100.7h5M410 100.7h5"/>
<path d="M15 148.6h10M405 148.6h10M15 196.4h5M410 196.4h5M15 244.2h5M410 244.2h5M65 287v5M115 287v5M165 287v5M215 282.1v9.9M265 287v5M315 287v5"/>
<path d="M365 287v5"/>
</g>
<!-- layer: TitleBlock -->
<path d="M230 240.1h180v46.9h-180zM230 250h180M254 240.1v9.9M288 240.1v46.9M349 240.1v46.9M288 260.1h122M349 277.1h61M359 277.1v9.9M395 277.1v9.9" fill="none" stroke="#000" stroke-width=".36"/>
<!-- layer: Center Lines -->
<path d="M213.3 58.5h14.8M229.9 58.5h1.8M230.8 41v14.8M230.8 57.6v1.8M233.5 58.5h14.8M354.5 57h8.8M365.1 57h1.8M366 45.5v8.8M366 56.1v1.8M366 59.7v8.8M368.7 57h8.8M230.8 61.2v14.8" fill="none" stroke="#000" stroke-width=".3"/>
<!-- layer: Annotations -->
<g fill="none" stroke="#000" stroke-width=".3">
<path d="M246.5 38.1l-1.4 1.9M269.4 27.5h51.6l33.8 24.9M374 100.1h-57.2l-19.4 13.1M80.6 168.4h37.7l12.4 13.4M26.4 197.4h34l8 23"/>
<circle cx="230.8" cy="58.5" r="23.4"/>
</g>
<!-- layer: Dimensions -->
<g fill="none" stroke="#000" stroke-width=".3">
<path d="M383.3 18.5l-12.2 27.3M27.5 36.4l13.9 9.2M45.8 36.6v9.9M49.3 38.6h8M60.8 36.6v9.9M66.2 28.1v13M69.7 30h157.6M230.8 28.1v10.9M368.3 33.8l-17.1 8.3M385.6 36.9l-19.6 20.1M398.4 23.8l-10.4 10.6M31.7 48.5h12.1"/>
<path d="M33.7 52v13M44.3 47.5l2.9 2M50.2 51.4l2.9 1.9M68.2 43.1h10.5M76.7 46.6v23.8M91.6 49.1l2.6 2.3M96.8 53.7l2.7 2.5M102.1 58.5l9.6 8.6M347.7 58.5l7 7M349.1 59.9l-5 4.9M354.1 54.9l-2.5 2.5M369.6 49l-7.2 16"/>
<path d="M31.7 68.5h12.1M68.2 73.9h10.5M106.6 63.5l.2 3.5M107 70.5l.2 3.6M107.4 77.6l.7 12.8M341.7 67.3l-9.1 9.1M342.7 63.4l7 7M361 68.2l-1.5 3.2M40.3 96.5v10.6M43.8 98.5h197.5M48.3 98.1v3.5M88 88.7v12.9"/>
<path d="M234.5 98.1v3.5M244.8 96.5v7.6M31.9 109.1h6.4M33.9 112.6v15.5M46.2 105.1h2.8M48.3 105.1v4M48.3 112.6v8.9M72.2 105.1h2.1M72.3 108.6v23.5M88 105.1v5.4M88 114v3.5M89.5 105.1h.5"/>
<path d="M89.5 110.5h.5M234.5 105.1v7M234.5 115.6v3.5M264.8 112.8h20.8M266.8 116.3v8M277.6 102.2h3.5M284.6 100.2v13.6M284.6 102.2h10M294.6 100.2v13.6M298.1 102.2h3.5M31.9 131.6h6.4M71.3 135.6h3"/>
<path d="M264.8 127.8h20.8"/>
</g>
<g fill="#000" stroke="#000" stroke-width=".3">
<path d="M45.8 38.6l3.5-.6v1.2zM57.3 38l3.5 .6-3.5 .6zM66.2 30l3.5-.5v1.1zM227.3 29.5l3.5 .5-3.5 .6zM387.6 34l.8 .8-2.8 2.1zM33.7 48.5l.6 3.5h-1.2zM41.7 45.1l2.6 2.4-3.2-1.4zM47.2 49.5l3.3 1.4-.7 1zM76.7 43.1l.6 3.5h-1.2zM94.6 51l2.2 2.7-3-1.9zM99.5 56.2l2.9 1.9-.7 .8zM348 43.7l2.9-2.1 .5 1.1z"/>
<path d="M351.2 57l.8 .8-2.9 2.1zM370.5 45.5l1.1 .5-2 3zM33.1 65h1.2l-.6 3.5zM76.1 70.4h1.2l-.6 3.5zM106.2 67h1.2l-.4 3.5zM107.2 74.1l.8 3.4-1.2 .1zM341.3 66.9l2.8-2.1-2 2.9zM362.4 65l-.9 3.5-1.1-.5zM40.3 98.5l3.5-.6v1.2zM241.3 97.9l3.5 .6-3.5 .6zM33.9 109.1l.5 3.5h-1.1zM47.7 101.6h1.1l-.5 3.5z"/>
<path d="M48.3 109.1l.5 3.5h-1.1zM72.3 105.1l.6 3.5h-1.1zM88 110.5l.6 3.5h-1.2zM87.4 101.6h1.2l-.6 3.5zM233.9 101.6h1.2l-.6 3.5zM234.5 112.1l.6 3.5h-1.2zM266.8 112.8l.6 3.5h-1.1zM281.1 101.6l3.5 .6-3.5 .6zM294.6 102.2l3.5-.6v1.2zM33.3 128.1h1.1l-.5 3.5zM71.8 132.1h1.1l-.6 3.5zM266.3 124.3h1.1l-.6 3.5z"/>
</g>
<!-- layer: Annotations -->
<path d="M355.1 51.9l2.5 2.5-3.2-1.6zM294.5 115.2l2.6-2.5 .7 1zM130.2 182.2l.9-.8 1.9 3zM67.8 220.6l1.1-.4 .6 3.5z" fill="#000" stroke="#000" stroke-width=".3"/>
<!-- layer: BOM -->
<path d="M233.1 146.3h161.2v82.4h-161.2zM233.1 154h161.2M306.5 146.3v74.8M233.1 177h161.2M233.1 169.3h161.2M233.1 161.7h161.2M233.1 200h161.2M233.1 192.3h161.2M233.1 184.6h161.2M233.1 213.4h161.2M233.1 221.1h161.2" fill="none" stroke="#000" stroke-width=".3"/>
<g font-size="7">
<text x="345.4" y="21.8">D (2:1)</text>
<text x="247.5" y="36">D</text>
<text x="289" y="270.6">SRD-1</text>
<text x="289" y="278.1">Arm</text>
</g>
<g font-size="4.9">
<text x="269.1" y="20.9">Mounting designed for</text>
<text x="142.2" y="28.5">164.6</text>
<text x="272.9" y="26.8">A2212 BLDC motors</text>
<text x="376.9" y="28.7" transform="rotate(-66 376.9 28.7)">Ø8.8</text>
<text x="29.5" y="35.8" transform="rotate(33 29.5 35.8)">Ø3.5</text>
<text x="390.1" y="30.1" transform="rotate(-46 390.1 30.1)">R14</text>
<text x="50.4" y="37.1">15</text>
<text x="354.8" y="38.7" transform="rotate(-26 354.8 38.7)">R1.75</text>
<text x="32.2" y="61.2" transform="rotate(-90 32.2 61.2)">20</text>
<text x="75.2" y="63.3" transform="rotate(-90 75.2 63.3)">30.8</text>
<text x="106.7" y="60.5" transform="rotate(42 106.7 60.5)">3.6</text>
<text x="332.4" y="74.4" transform="rotate(-45 332.4 74.4)">3.5</text>
<text x="109.2" y="82.3" transform="rotate(87 109.2 82.3)">3.6</text>
<text x="86.5" y="96.8" transform="rotate(-90 86.5 96.8)">5.4</text>
<text x="136.4" y="96.9">204.5</text>
<text x="286.7" y="100.7">10</text>
<text x="319.9" y="99.1">Hole left for cable routing</text>
<text x="233" y="109.9" transform="rotate(-90 233 109.9)">7</text>
<text x="32.3" y="125" transform="rotate(-90 32.3 125)">22.5</text>
<text x="46.8" y="120" transform="rotate(-90 46.8 120)">4</text>
<text x="70.8" y="125.1" transform="rotate(-90 70.8 125.1)">30.5</text>
<text x="265.3" y="123.2" transform="rotate(-90 265.3 123.2)">15</text>
<text x="260.2" y="151.3">Filament</text>
<text x="319.5" y="151.3">Flamentive Matte Black PLA</text>
<text x="80.5" y="161.6">This side on the</text>
<text x="262.2" y="159">Nozzle</text>
<text x="343" y="159">0.4mm</text>
<text x="84.2" y="167.4">3D printer bed</text>
<text x="255.8" y="166.7">Temperature</text>
<text x="326.3" y="166.7">215C Nozzle/65C Bed</text>
<text x="263.9" y="174.3">Walls</text>
<text x="349.1" y="174.3">4</text>
<text x="255.8" y="182">Layer Height</text>
<text x="343" y="182">0.2mm</text>
<text x="30.1" y="190.6">This part will</text>
<text x="249.2" y="189.7">Top/Bottom Layers</text>
<text x="334.8" y="189.7">6 top/6 bottom</text>
<text x="26.1" y="196.5">need supports</text>
<text x="265.4" y="197.4">Infill</text>
<text x="345.4" y="197.4">10%</text>
<text x="261.1" y="205">Support</text>
<text x="311.4" y="205">Support needed only for the marked</text>
<text x="308.5" y="210.9">place - use support blocker for the rest</text>
<text x="257.9" y="219">Orientation</text>
<text x="323.2" y="218.5">As shown on the drawing</text>
<text x="293.8" y="226.2">PLA Print Settings</text>
<text x="289" y="248.5">Milos Rasic</text>
<text x="329" y="248.5">5/3/2021</text>
<text x="352.6" y="285.7">2</text>
<text x="399.1" y="285.7">4/7</text>
</g>
<g font-size="3.5">
<text x="39" y="8.8">1</text>
<text x="89" y="8.8">2</text>
<text x="139" y="8.8">3</text>
<text x="189" y="8.8">4</text>
<text x="239" y="8.8">5</text>
<text x="289" y="8.8">6</text>
<text x="339" y="8.8">7</text>
<text x="389" y="8.8">8</text>
<text x="16.3" y="30.2">A</text>
<text x="411.3" y="30.2">A</text>
<text x="16.3" y="78">B</text>
<text x="411.3" y="78">B</text>
<text x="16.2" y="125.9">C</text>
<text x="411.2" y="125.9">C</text>
<text x="16.2" y="173.7">D</text>
<text x="411.2" y="173.7">D</text>
<text x="16.3" y="221.6">E</text>
<text x="411.3" y="221.6">E</text>
<text x="16.4" y="269.4">F</text>
<text x="411.4" y="269.4">F</text>
<text x="39" y="290.8">1</text>
<text x="89" y="290.8">2</text>
<text x="139" y="290.8">3</text>
<text x="189" y="290.8">4</text>
<text x="239" y="290.8">5</text>
<text x="289" y="290.8">6</text>
<text x="339" y="290.8">7</text>
<text x="389" y="290.8">8</text>
</g>
<g font-size="2.5">
<text x="231" y="242.9">Dept.</text>
<text x="255" y="242.9">Technical reference</text>
<text x="289" y="242.9">Created by</text>
<text x="350" y="242.9">Approved by</text>
<text x="289" y="252.8">Document type</text>
<text x="350" y="252.8">Document status</text>
<text x="289" y="262.9">Title</text>
<text x="350" y="262.9">DWG No.</text>
<text x="350" y="279.9">Rev.</text>
<text x="360" y="279.9">Date of issue</text>
<text x="396" y="279.9">Sheet</text>
</g>
</svg>
